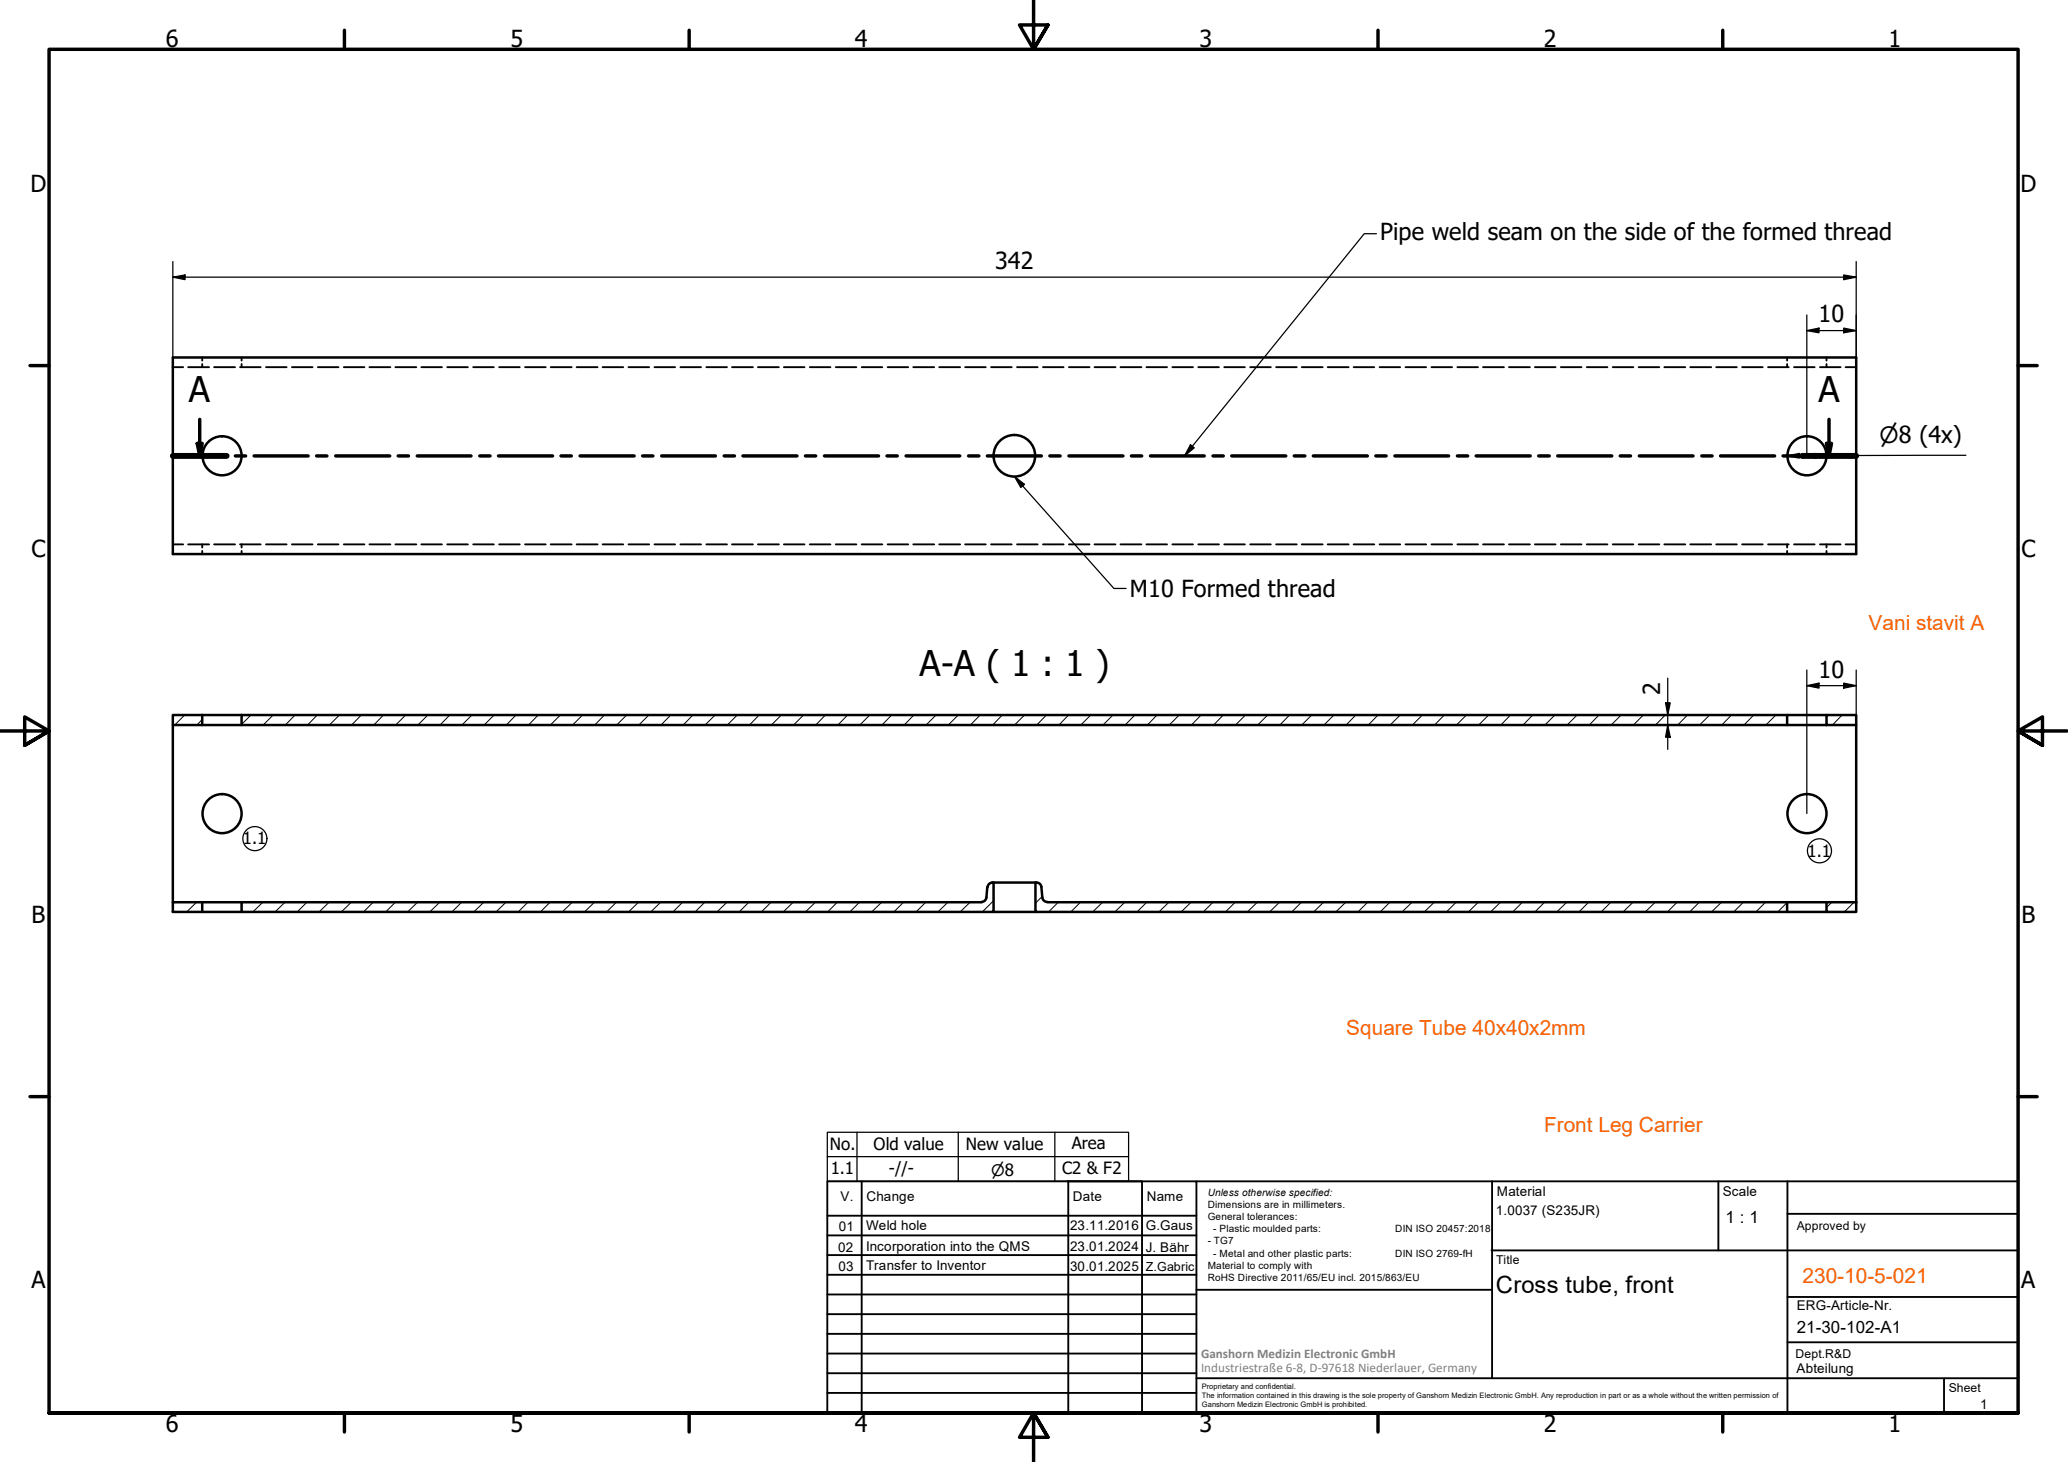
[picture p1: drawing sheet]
<svg xmlns="http://www.w3.org/2000/svg" width="420mm" height="297mm" viewBox="0 0 420 297" stroke-linecap="round" stroke-linejoin="round" font-family="sans-serif">
<!-- layer: Hatch (ISO) -->
<g fill="none" stroke="#000" stroke-width=".2">
<path d="M37.5 145.3l-2 2M41.1 146.2l-1.1 1.1M51 145.3l-1.9 1.9M55.5 145.3l-2 2M59.9 145.3l-1.9 2M64.5 145.3l-2 2M69 145.3l-2.1 2M73.4 145.3l-2 2M77.9 145.3l-2 2M82.4 145.3l-2 2M86.9 145.3l-2 2M91.4 145.3l-2 2"/>
<path d="M95.9 145.3l-2 2M100.4 145.3l-2 2M104.8 145.3l-1.9 2M109.3 145.3l-1.9 2M113.9 145.3l-2.1 2M118.4 145.3l-2.1 2M122.8 145.3l-2 2M127.3 145.3l-2 2M131.8 145.3l-2 2M136.3 145.3l-2 2M140.8 145.3l-2 2M145.3 145.3l-2 2"/>
<path d="M149.8 145.3l-2 2M154.2 145.3l-1.9 2M158.7 145.3l-2 2M163.3 145.3l-2.1 2M167.7 145.3l-2 2M172.2 145.3l-2 2M176.7 145.3l-2 2M181.2 145.3l-2 2M185.7 145.3l-2 2M190.2 145.3l-2 2M194.7 145.3l-2 2M199.1 145.3l-1.9 2"/>
<path d="M203.6 145.3l-1.9 2M208.2 145.3l-2.1 2M212.6 145.3l-2 2M217.1 145.3l-2 2M221.6 145.3l-2 2M226.1 145.3l-2 2M230.6 145.3l-2 2M235.1 145.3l-2 2M239.6 145.3l-2 2M244 145.3l-1.9 2M248.5 145.3l-1.9 2M253 145.3l-2 2"/>
<path d="M257.6 145.3l-2.1 2M262 145.3l-2 2M266.5 145.3l-2 2M271 145.3l-2 2M275.5 145.3l-2 2M280 145.3l-2 2M284.5 145.3l-2.1 2M289 145.3l-2 2M293.4 145.3l-1.9 2M297.9 145.3l-2 2M302.5 145.3l-2.1 2M306.9 145.3l-2 2"/>
<path d="M311.4 145.3l-2 2M315.9 145.3l-2 2M320.4 145.3l-2 2M324.9 145.3l-2 2M329.4 145.3l-2.1 2M333.9 145.3l-2 2M338.3 145.3l-1.9 2M342.8 145.3l-1.9 2M347.3 145.3l-2 2M351.8 145.3l-2 2M356.3 145.3l-2 2M360.8 145.3l-2 2"/>
<path d="M374.3 145.3l-2 2M377.1 146.9l-.4 .4M35.4 183.3l-.3 .3M39.9 183.3l-2 2M53.4 183.3l-2 2M57.9 183.3l-2 2M62.4 183.3l-2 2M66.9 183.3l-2.1 2M71.4 183.3l-2.1 2M75.8 183.3l-1.9 2M80.3 183.3l-1.9 2M84.8 183.3l-2 2"/>
<path d="M89.3 183.3l-2 2M93.8 183.3l-2 2M98.3 183.3l-2 2M102.8 183.3l-2 2M107.3 183.3l-2 2M111.8 183.3l-2 2M116.3 183.3l-2.1 2M120.8 183.3l-2.1 2M125.2 183.3l-1.9 2M129.7 183.3l-2 2M134.2 183.3l-2 2M138.7 183.3l-2 2"/>
<path d="M143.2 183.3l-2 2M147.7 183.3l-2 2M152.1 183.3l-1.9 2M156.7 183.3l-2 2M161.2 183.3l-2.1 2M165.7 183.3l-2.1 2M170.1 183.3l-2 2M174.6 183.3l-1.9 2M179.1 183.3l-2 2M183.6 183.3l-2 2M188.1 183.3l-2 2M192.6 183.3l-2 2"/>
<path d="M197.1 183.3l-2 2M201.9 183l-2.3 2.3M211.8 182.1l-1.4 1.4M215 183.3l-2 2M219.5 183.3l-1.9 2M224 183.3l-2 2M228.5 183.3l-2 2M233 183.3l-2 2M237.5 183.3l-2 2M242 183.3l-2 2M246.4 183.3l-1.9 2M251 183.3l-2 2"/>
<path d="M255.5 183.3l-2.1 2M260 183.3l-2.1 2M264.4 183.3l-2 2M268.9 183.3l-2 2M273.4 183.3l-2 2M277.9 183.3l-2 2M282.4 183.3l-2 2M286.9 183.3l-2 2M291.4 183.3l-2 2M295.8 183.3l-1.9 2M300.4 183.3l-2.1 2M304.9 183.3l-2.1 2"/>
<path d="M309.3 183.3l-2 2M313.8 183.3l-2 2M318.3 183.3l-2 2M322.8 183.3l-2 2M327.3 183.3l-2 2M331.8 183.3l-2 2M336.3 183.3l-2 2M340.7 183.3l-1.9 2M345.2 183.3l-1.9 2M349.8 183.3l-2.1 2M354.2 183.3l-2 2M358.7 183.3l-2 2"/>
<path d="M363.1 183.4l-1.9 1.9M372.2 183.3l-1.1 1.1M376.7 183.3l-2 2"/>
</g>
<!-- layer: Hidden (ISO) -->
<g fill="none" stroke="#000" stroke-width=".38">
<path d="M35.1 74.6h2.1M38.2 74.6h4.3M41.1 72.6v.7M41.1 74v.6M43.5 74.6h4.3M48.8 74.6h4.2M49.1 72.6v.7M49.1 74v.6M54 74.6h4.2M59.3 74.6h4.2M64.6 74.6h4.2M69.9 74.6h4.1"/>
<path d="M75.1 74.6h4.2M80.3 74.6h4.3M85.6 74.6h4.2M90.9 74.6h4.2M96.1 74.6h4.2M101.4 74.6h4.2M106.7 74.6h4.2M111.9 74.6h4.2M117.2 74.6h4.2M122.4 74.6h4.2M127.7 74.6h4.2M133 74.6h4.2"/>
<path d="M138.2 74.6h4.2M143.5 74.6h4.2M148.7 74.6h4.3M154 74.6h4.2M159.3 74.6h4.1M164.5 74.6h4.2M169.8 74.6h4.2M175.1 74.6h4.2M180.3 74.6h4.2M185.5 74.6h4.3M190.8 74.6h4.3M196.1 74.6h4.2"/>
<path d="M201.4 74.6h4.1M206.6 74.6h4.2M211.9 74.6h4.2M217.2 74.6h4.2M222.4 74.6h4.2M227.6 74.6h4.3M232.9 74.6h4.2M238.2 74.6h4.2M243.5 74.6h4.1M248.7 74.6h4.2M254 74.6h4.2M259.3 74.6h4.2"/>
<path d="M264.5 74.6h4.2M269.7 74.6h4.3M275 74.6h4.2M280.3 74.6h4.2M285.6 74.6h4.2M290.8 74.6h4.2M296.1 74.6h4.2M301.3 74.6h4.3M306.6 74.6h4.2M311.8 74.6h4.2M317.1 74.6h4.2M322.4 74.6h4.2"/>
<path d="M327.7 74.6h4.2M332.9 74.6h4.2M338.1 74.6h4.3M343.4 74.6h4.3M348.7 74.6h4.2M353.9 74.6h4.2M359.2 74.6h4.2M363.1 72.6v.7M363.1 74v.6M364.5 74.6h4.2M369.8 74.6h4.2M371.1 72.6v.7"/>
<path d="M371.1 74v.6M375 74.6h2.1M35.1 110.6h2.1M38.2 110.6h4.3M41.1 110.6v.6M41.1 111.9v.7M43.5 110.6h4.3M48.8 110.6h4.2M49.1 110.6v.6M49.1 111.9v.7M54 110.6h4.2M59.3 110.6h4.2"/>
<path d="M64.6 110.6h4.2M69.9 110.6h4.1M75.1 110.6h4.2M80.3 110.6h4.3M85.6 110.6h4.2M90.9 110.6h4.2M96.1 110.6h4.2M101.4 110.6h4.2M106.7 110.6h4.2M111.9 110.6h4.2M117.2 110.6h4.2M122.4 110.6h4.2"/>
<path d="M127.7 110.6h4.2M133 110.6h4.2M138.2 110.6h4.2M143.5 110.6h4.2M148.7 110.6h4.3M154 110.6h4.2M159.3 110.6h4.1M164.5 110.6h4.2M169.8 110.6h4.2M175.1 110.6h4.2M180.3 110.6h4.2M185.5 110.6h4.3"/>
<path d="M190.8 110.6h4.3M196.1 110.6h4.2M201.4 110.6h4.1M206.6 110.6h4.2M211.9 110.6h4.2M217.2 110.6h4.2M222.4 110.6h4.2M227.6 110.6h4.3M232.9 110.6h4.2M238.2 110.6h4.2M243.5 110.6h4.1M248.7 110.6h4.2"/>
<path d="M254 110.6h4.2M259.3 110.6h4.2M264.5 110.6h4.2M269.7 110.6h4.3M275 110.6h4.2M280.3 110.6h4.2M285.6 110.6h4.2M290.8 110.6h4.2M296.1 110.6h4.2M301.3 110.6h4.3M306.6 110.6h4.2M311.8 110.6h4.2"/>
<path d="M317.1 110.6h4.2M322.4 110.6h4.2M327.7 110.6h4.2M332.9 110.6h4.2M338.1 110.6h4.3M343.4 110.6h4.3M348.7 110.6h4.2M353.9 110.6h4.2M359.2 110.6h4.2M363.1 110.6v.6M363.1 111.9v.7M364.5 110.6h4.2"/>
<path d="M369.8 110.6h4.2M371.1 110.6v.6M371.1 111.9v.7M375 110.6h2.1"/>
</g>
<!-- layer: Visible (ISO) -->
<g fill="none" stroke="#000" stroke-width=".51">
<path d="M35.1 72.6h342v40h-342zM35.1 145.3h6v2h-6zM35.1 147.3v36M41.1 145.3h8M41.1 147.3h8M49.1 145.3h314v2h-314zM363.1 145.3h8M363.1 147.3h8M371.1 145.3h6v2h-6zM377.1 147.3v36M201.6 179.3h.3v6h-152.8v-2h150.4M201.6 179.3a.98 .98 0 0 0-.9 .9"/>
<path d="M201.9 179.3h8.5M35.1 183.3h6v2h-6zM41.1 183.3h8M41.1 185.3h8M200.4 182.3a.98 .98 0 0 1-1 .9M200.6 180.2l-.2 2.2M201.9 185.3h8.5M212.8 183.2a.99 .99 0 0 1-1-.8l-.2-2.2a1.02 1.02 0 0 0-1.2-.9v6h152.7v-2h-150.3M363.1 183.3h8M363.1 185.3h8M371.1 183.3h6v2h-6z"/>
<circle cx="45.1" cy="92.6" r="4"/>
<circle cx="206.1" cy="92.6" r="4.2"/>
<circle cx="367.1" cy="92.6" r="4"/>
<circle cx="45.1" cy="165.3" r="4"/>
<circle cx="367.1" cy="165.3" r="4"/>
</g>
<!-- layer: Section Line (ISO) -->
<g fill="none" stroke="#000" stroke-width=".7">
<path d="M35.1 92.6h10.9M40.1 90.1h1l-.5 2.5zM40.6 85.2v7.4M47.8 92.6h2.1M51.6 92.6h11M64.3 92.6h2.1M68.2 92.6h11M80.9 92.6h2.1M84.8 92.6h10.9M97.5 92.6h2.1M101.3 92.6h11M114 92.6h2.1"/>
<path d="M117.9 92.6h10.9M130.6 92.6h2.1M134.4 92.6h11M147.1 92.6h2.1M150.9 92.6h11M163.6 92.6h2.1M167.5 92.6h11M180.2 92.6h2.1M184.1 92.6h10.9M196.8 92.6h2.1M200.6 92.6h11M213.3 92.6h2.1"/>
<path d="M217.2 92.6h11M229.9 92.6h2.1M233.7 92.6h11M246.4 92.6h2.1M250.3 92.6h10.9M263 92.6h2.1M266.8 92.6h11M279.5 92.6h2.1M283.4 92.6h10.9M296.1 92.6h2.1M299.9 92.6h11M312.6 92.6h2.2"/>
<path d="M316.5 92.6h11M329.2 92.6h2.1M333.1 92.6h10.9M345.8 92.6h2.1M349.6 92.6h11M362.3 92.6h2.1M366.1 92.6h11M371.1 90.1h1l-.5 2.5zM371.6 85.2v7.4"/>
</g>
<path d="M35.1 92.6h10.9M366.1 92.6h11" fill="none" stroke="#000" stroke-width="1.2"/>
<path d="M40.1 90.1h1l-.5 2.5zM371.1 90.1h1l-.5 2.5z" fill="#000"/>
<!-- layer: Border (ISO) -->
<g fill="none" stroke="#000" stroke-width=".7">
<path d="M70 6.1v3.9M140 6.1v3.9M210 0v10l-2.9-4.9h5.8l-2.9 4.9 2.9-4.9M280 6.1v3.9M350 6.1v3.9M6.1 74.3h3.9M410 74.3h3.9M0 148.5h10l-5-2.8v5.7l5-2.9-5 2.9M420 148.5h-10l5-2.8v5.7l-5-2.9 5 2.9M6.1 222.8h3.9M410 222.8h3.9M10 287.1v-277.1h400v277.1h-400h400"/>
<path d="M70 287.1v3.8M140 287.1v3.8M212.9 292l-2.9-4.9 2.9 4.9h-5.8l2.9-4.9v9.9M280 287.1v3.8M350 287.1v3.8"/>
</g>
<!-- layer: TitleBlock -->
<g fill="none" stroke="#000" stroke-width=".38">
<path d="M168.1 251h75M168.1 247h75M168.1 255h75M168.1 259h75M175.1 240v47M216.9 240h15M217 240v47M232 240v47M243.1 240.1v46.9h-75v-47h241.9v47.1h-167M303 254h107M303.1 240v40M349.1 240v14"/>
<path d="M363.2 240v47.1M363.2 246.6h46.8M168.1 271h75M168.1 263h75M168.1 267h75M168.1 275h75M168.1 279h75M243.1 262.1h60M363.2 272.7h46.8M363.2 263.5h46.8M168.1 283h75M216.9 287h15"/>
<path d="M243.1 280h166.9M395 280.1v7"/>
</g>
<!-- layer: Sketch Geometry (ISO) -->
<g fill="none" stroke="#000" stroke-width=".25">
<path d="M168.1 230h61.2v10h-61.2zM168.1 235h61.2M174.1 230v10M194.7 230v10M214.3 230v10"/>
<circle cx="51.8" cy="170.4" r="2.44"/>
<circle cx="369.7" cy="172.9" r="2.44"/>
</g>
<!-- layer: Dimension (ISO) -->
<g fill="none" stroke="#000" stroke-width=".25">
<path d="M35.1 56.3l2.5-.4v.9zM35.1 56.3h342M35.1 53.1v19.5M374.6 55.9l2.5 .4-2.5 .5zM377.1 53.1v21.5M367.1 64v28.6M367.1 67.2l2.5-.5v.9zM367.1 67.2h10M374.6 66.7l2.5 .5-2.5 .4zM363.1 92.6l2.5-.5v1zM368.6 92.1l2.5 .5-2.5 .5zM399.4 92.5l-36.3 .1"/>
<path d="M338.8 137.8v14.5M367.1 136.1v29.2M367.1 139.3l2.5-.5v1zM367.1 139.3h10M374.6 138.8l2.5 .5-2.5 .5zM377.1 136.1v13.2M338.4 142.8h.9l-.5 2.5zM338.8 147.3l.5 2.5h-.9z"/>
</g>
<path d="M35.1 56.3l2.5-.4v.9zM374.6 55.9l2.5 .4-2.5 .5zM367.1 67.2l2.5-.5v.9zM374.6 66.7l2.5 .5-2.5 .4zM363.1 92.6l2.5-.5v1zM368.6 92.1l2.5 .5-2.5 .5zM367.1 139.3l2.5-.5v1zM374.6 138.8l2.5 .5-2.5 .5zM338.4 142.8h.9l-.5 2.5zM338.8 147.3l.5 2.5h-.9z" fill="#000"/>
<!-- layer: Symbol (ISO) -->
<path d="M279.7 47.5h-2.5l-36.5 45.1M206.1 96.8l2.1 1.6-.8 .6zM206.1 96.8l20.2 22.8h2.5M241.9 90.3l.7 .7-1.9 1.6z" fill="none" stroke="#000" stroke-width=".25"/>
<path d="M206.1 96.8l2.1 1.6-.8 .6zM241.9 90.3l.7 .7-1.9 1.6z" fill="#000"/>
<g font-size="7.2">
<text x="38.4" y="81.7">A</text>
<text x="369.4" y="81.7">A</text>
<text x="186.8" y="137.3">A-A ( 1 : 1 )</text>
</g>
<g font-size="4.8">
<text x="33.7" y="9.6">6</text>
<text x="103.7" y="9.6">5</text>
<text x="173.7" y="9.6">4</text>
<text x="243.7" y="9.6">3</text>
<text x="313.7" y="9.6">2</text>
<text x="383.7" y="9.6">1</text>
<text x="6.2" y="38.9">D</text>
<text x="410.5" y="38.9">D</text>
<text x="280.4" y="48.8">Pipe weld seam on the side of the formed thread</text>
<text x="202.2" y="54.7">342</text>
<text x="369.4" y="65.5">10</text>
<text x="6.4" y="113.1">C</text>
<text x="410.7" y="113.1">C</text>
<text x="229.6" y="121.3">M10 Formed thread</text>
<text x="369.4" y="137.7">10</text>
<text x="337.3" y="141.1" transform="rotate(-90 337.3 141.1)">2</text>
<text x="6.4" y="187.4">B</text>
<text x="410.7" y="187.4">B</text>
<text x="6.4" y="261.7">A</text>
<text x="303.9" y="262.7">Cross tube, front</text>
<text x="410.7" y="261.7">A</text>
<text x="33.7" y="290.9">6</text>
<text x="103.7" y="290.9">5</text>
<text x="173.7" y="290.9">4</text>
<text x="243.7" y="290.9">3</text>
<text x="313.7" y="290.9">2</text>
<text x="383.7" y="290.9">1</text>
</g>
<text font-size="4.6" x="381.9" y="90">⌀8 (4x)</text>
<g font-size="4.2" fill="#ff6200">
<text x="379.7" y="127.9">Vani stavit A</text>
<text x="273.5" y="210.3">Square Tube 40x40x2mm</text>
<text x="313.7" y="230.1">Front Leg Carrier</text>
</g>
<text font-size="4.2" fill="#ff6100" x="366.2" y="260.8">230-10-5-021</text>
<g font-size="3.4">
<text x="49.3" y="171.6">1.1</text>
<text x="367.2" y="174">1.1</text>
<text x="168.6" y="233.6">No.</text>
<text x="177.5" y="233.7">Old value</text>
<text x="196.2" y="233.7">New value</text>
<text x="217.7" y="233.3">Area</text>
<text x="168.8" y="238.5">1.1</text>
<text x="180.6" y="238.6">-//-</text>
<text x="215.8" y="238.5">C2 &amp; F2</text>
<text x="350.6" y="248.5">1 : 1</text>
<text x="365.1" y="270.9">21-30-102-A1</text>
</g>
<text font-size="3.2" x="201.4" y="238.9">⌀8</text>
<g font-size="2.7">
<text x="170.8" y="244">V.</text>
<text x="176" y="244">Change</text>
<text x="218" y="244">Date</text>
<text x="233" y="244">Name</text>
<text x="304.1" y="243">Material</text>
<text x="350" y="243.1">Scale</text>
<text x="170.4" y="250">01</text>
<text x="176" y="249.9">Weld hole</text>
<text x="217.4" y="250">23.11.2016</text>
<text x="232.8" y="250">G.Gaus</text>
<text x="303.9" y="246.8">1.0037 (S235JR)</text>
<text x="170.3" y="254.4">02</text>
<text x="176" y="254.2">Incorporation into the QMS</text>
<text x="217.4" y="254.2">23.01.2024</text>
<text x="232.8" y="254.4">J. Bähr</text>
<text x="170.4" y="258.3">03</text>
<text x="176" y="258">Transfer to Inventor</text>
<text x="217.4" y="258.3">30.01.2025</text>
<text x="365.1" y="266.1">ERG-Article-Nr.</text>
<text x="365" y="279">Abteilung</text>
<text x="402.3" y="286.2">1</text>
</g>
<g font-size="2.7" fill="#808080">
<text x="244" y="275.8">Ganshorn Medizin Electronic GmbH</text>
<text x="244" y="278.7">Industriestraße 6-8, D-97618 Niederlauer, Germany</text>
</g>
<g font-size="2.5">
<text x="365.1" y="249.9">Approved by</text>
<text x="304" y="256.8">Title</text>
<text x="232.8" y="258.2">Z.Gabric</text>
<text x="364.8" y="275.8">Dept.R&amp;D</text>
<text x="395.9" y="282.9">Sheet</text>
</g>
<g font-size="2">
<text x="245.4" y="242.9">Unless otherwise specified:</text>
<text x="245.4" y="245.4">Dimensions are in millimeters.</text>
<text x="245.4" y="247.9">General tolerances:</text>
<text x="246.5" y="250.4">- Plastic moulded parts:</text>
<text x="283.5" y="250.4">DIN ISO 20457:2018</text>
<text x="245.4" y="252.8">- TG7</text>
<text x="245.4" y="257.9">Material to comply with</text>
<text x="246.5" y="255.4">- Metal and other plastic parts:</text>
<text x="283.5" y="255.4">DIN ISO 2769-fH</text>
<text x="245.4" y="260.3">RoHS Directive 2011/65/EU incl. 2015/863/EU</text>
</g>
<g font-size="1.5">
<text x="244.2" y="282.2">Proprietary and confidential.</text>
<text x="244.2" y="284">The information contained in this drawing is the sole property of Ganshorn Medizin Electronic GmbH. Any reproduction in part or as a whole without the written permission of</text>
<text x="244.2" y="285.8">Ganshorn Medizin Electronic GmbH is prohibited.</text>
</g>
</svg>
